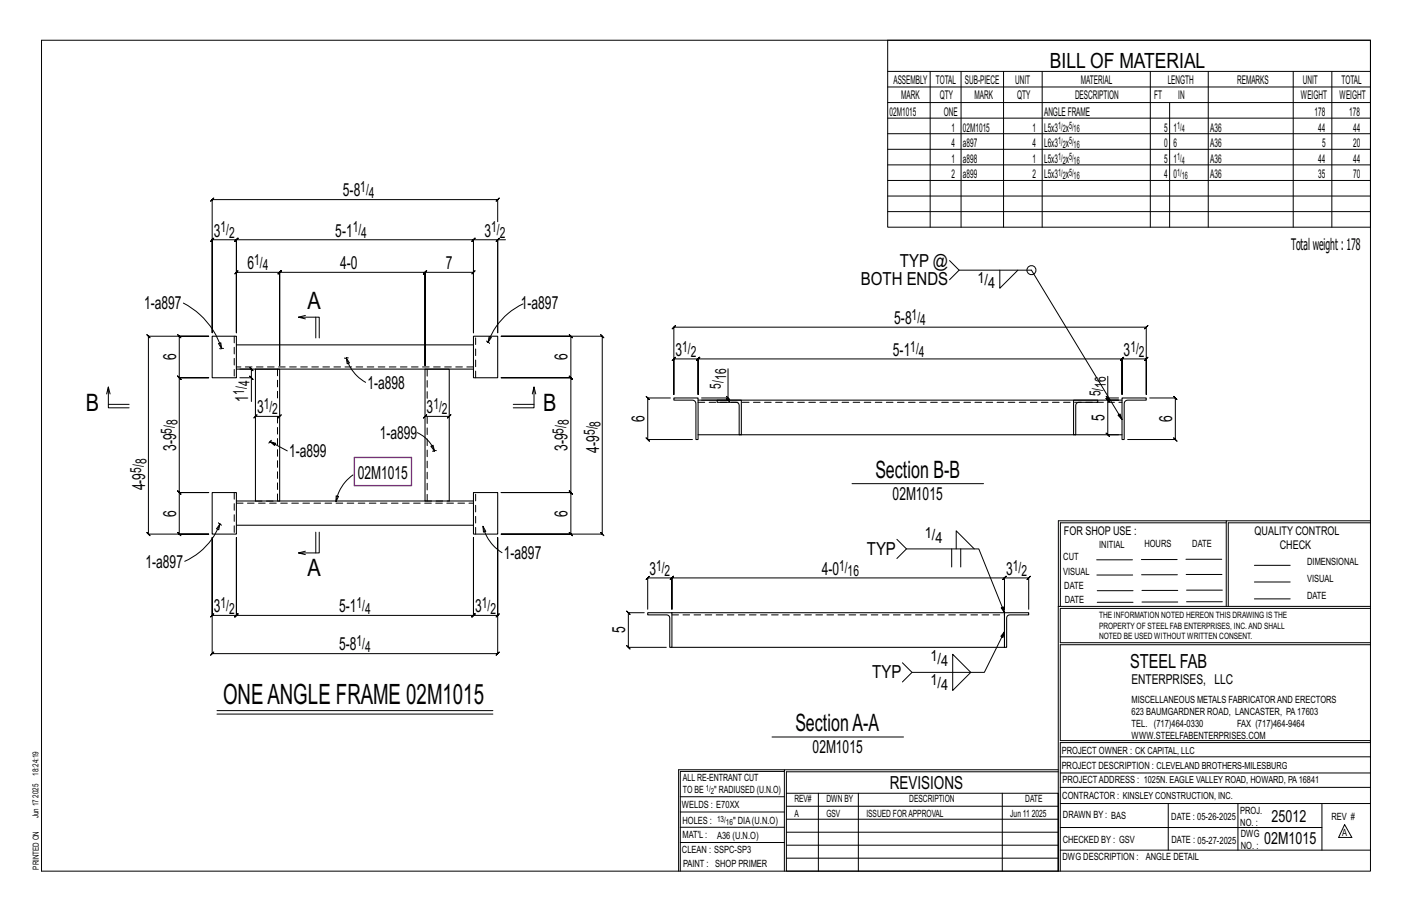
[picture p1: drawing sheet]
<svg xmlns="http://www.w3.org/2000/svg" width="432mm" height="279mm" viewBox="0 0 432 279" stroke-linecap="round" stroke-linejoin="round" font-family="sans-serif">
<g fill="none" stroke="#000" stroke-width=".31">
<path d="M12.7 12.3h406.4v254h-406.4zM271.5 12.3h147.6v57.2h-147.6zM271.5 21.8h147.6M271.5 26.6h147.6M271.5 31.4h147.6M271.5 36.1h147.6M284.5 21.8v47.7M293.9 21.8v47.7M306.9 21.8v47.7M318.7 21.8v47.7M351.8 21.8v47.7M357.7 31.4v38.1"/>
<path d="M369.5 21.8v47.7M395.5 21.8v47.7M407.3 21.8v47.7M271.5 40.9h147.6M271.5 45.6h147.6M271.5 50.4h147.6M271.5 55.2h147.6M271.5 59.9h147.6M152.2 73.3l.5-.5-1 1zM152.2 67.8v-6.8l.5-.5-1 1 .5-.5h-87.3l.5-.5-1 1 .5-.5v40.7v-28.4l-.5 .5 1-1-.5 .5h7.4l-.5 .5 1-1-.5 .5v28.4v-28.4l-.5 .5 1-1-.5 .5h72.5l-.5 .5 1-1-.5 .5v28.4M154.6 73.3h-2.4v28.4v-28.4h-7.4l.5-.5-1 1 .5-.5v28.4M271.5 64.7h147.6"/>
<path d="M290.4 79.7l2.9 2.9h22.1l27.7 45.6-1.2-1.3 .6-.4 .6 1.7M56.1 92.6a23.7 23.7 0 0 1 11.7 14M93.4 97.5l-2.1-.5h6.3v6.3M93.4 96.4l-2.1 .6M96.6 97v6.3M159.9 92.9a20.7 20.7 0 0 0-10.6 11.7M293.3 82.6l-2.9 2.9M305.8 82.6v5.5l5.5-5.5M33.1 118.3l.6 2.1M44.9 102.3l.5 .5h18.4h-9l-.5-.5 1 1-.5-.5v12.7l-.5-.5 1 1-.5-.5h9h-9l-.5-.5 1 1-.5-.5v35.1l-.5-.5 1 1-.5-.5h9h-9l-.5-.5 1 1-.5-.5v12.7l-.5-.5 1 1-.5-.5h9h-18.4l.5 .5-1-1 .5 .5v-60.5l.5 .5zM66.8 105l.7-.2 .3 1.8zM67.8 106.6h-.6"/>
<path d="M68.4 106.5l-.6 .1M72.3 101.7v-18.5l-.5 .5 1-1-.5 .5h13.2l-.5 .5 1-1-.5 .5v28.6v-28.6l-.5 .5 1-1-.5 .5h44.5l-.5 .5 1-1-.5 .5v28.6v-28.6l-.5 .5 1-1-.5 .5h14.8l-.5 .5 1-1-.5 .5v18.5M73.4 115.5h3.5v7.2M73.4 112.8h3.5l-.5-.5 1 1-.5-.5v2.7M76.4 115l1 1zM105.9 109.4l1 1.6-.7 .2zM105.9 109.4a12.4 12.4 0 0 0 5.9 7.5M105.9 109.4l-.6 .1M106.5 109.4h-.6M148.8 104.2l.5 .4M149.3 104.6l.4 .4M149.6 102.9l.7 .2-1 1.5z"/>
<path d="M153.3 102.8h30.9l-.5-.5 1 1-.5-.5v60.5l-.5-.5 1 1-.5-.5h-30.9h21.3l.5 .5-1-1 .5 .5v-12.7l.5 .5-1-1 .5 .5h-21.3h21.3l.5 .5-1-1 .5 .5v-35.1l.5 .5-1-1 .5 .5h-21.3h21.3l.5 .5-1-1 .5 .5v-12.7l.5 .5-1-1 .5 .5zM163.3 118.3l.5 2.1M205.6 100.5l1-1-.5 .5h144.4l-.5 .5 1-1-.5 .5v20.6v-10.9l.5-.5-1 1 .5-.5h-7.4l.5-.5-1 1 .5-.5v10.9v-10.9l.5-.5-1 1 .5-.5h-129.6l.5-.5-1 1 .5-.5v10.9v-10.9l.5-.5-1 1 .5-.5h-7.4l.5-.5-1 1 .5-.5v10.9v-20.6zM222.6 112.7v9h-8.1M338.8 115v6.7h3.3M32.6 120.4l.5-2.1v6.4h6.4M33.1 123.6h6.4M78.1 127.3l.5-.5-1 1zM78.1 127.3h7.4l-.5 .5 1-1-.5 .5M82.6 135l1.4 1.2 .3-.7-1.7-.5 5.3 2.8M82.6 135l-.4 .4M83 134.6l-.4 .4"/>
<path d="M127.6 132.3l1.8 1 1.6 1.4 .9 1.3 1 1.8M129.5 127.8l1-1zM130 127.3h7.4l-.5 .5 1-1-.5 .5M131.8 136.4l.6-.3 .5 1.7zM132.9 137.8l-.6 .1M133.4 137.8h-.5M157 123.6h6.3M162.8 120.4l.5-2.1v6.4h-6.3M205 121.7h-6.9l-.5-.5 1 1-.5-.5v12.7l-.5-.5 1 1-.5-.5h13.7M222.1 121.2l1 1zM222.6 121.7v.6l-.5-.5 1 1-.5-.5h-8.1M338.3 121.2l1 1z"/>
<path d="M338.8 121.7v.6l-.5-.5 1 1-.5-.5h3.3h-3.3l-.5-.5 1 1-.5-.5v10.6l-.5-.5 1 1-.5-.5h3.3M351.6 121.7h7.8l-.5-.5 1 1-.5-.5v12.7l-.5-.5 1 1-.5-.5h-14.6M66.8 159.8l.5 .4M102.8 151.6l.7 .2-.8 1.6zM108 145.2a12.7 12.7 0 0 0-5.3 8.2M260.6 147.8h40.2M375 159.8h-50.7v25.6M375 159.2h-51.3l-.1 107.1M419.1 159.2h-44.1v26.2M419.1 159.8h-43.5v25.6M64.9 164.3v23.8l-.5 .5 1-1-.5 .5h7.4l-.5 .5 1-1-.5 .5v-23.8v23.8l-.5 .5 1-1-.5 .5h72.5l-.5 .5 1-1-.5 .5v-23.8v23.8l-.5 .5 1-1-.5 .5h7.4l-.5 .5 1-1-.5 .5v-23.8v35.5l.5-.5-1 1 .5-.5h-87.3l.5-.5-1 1 .5-.5zM67.3 160.2l-.4 1.7-.7-.2z"/>
<path d="M67.3 160.2a20.5 20.5 0 0 1-10.8 11.4M67.3 160.2l.4 .4M93.4 168.5l-2.1 .5M96.6 162.7v6.3M97.6 162.7v6.3h-6.3l2.1 .6M147.7 160.9l.9 1.5-.7 .3zM147.7 160.9a13 13 0 0 0 5.8 8.1M274.3 164.9l2.9 2.9h22.1l7.9 19.5-1-1.5 .7-.3 .3 1.8M277.2 167.8l-2.9 2.9M291 167.8v5.5M292.4 167.8v-5.5l5.5 5.5M293.8 167.8v5.5"/>
<path d="M335.4 171.1h10.9M335.4 175.8h11M349 171h11M349.1 175.7h11M362.7 171h10.9M362.7 175.6h11M383.6 172.8h11M383.6 177.9h11M197 187.3h-4.8l-.5-.5 1 1-.5-.5v10.6l-.5-.5 1 1-.5-.5h11.6M307.2 193.1l-1.1 1.4 .6 .3 .5-1.7-6.2 12.4h-22.1l-2.9-2.9M314.6 186.2v-9.5l.5-.5-1 1 .5-.5h-7.4l.5-.5-1 1 .5-.5v9.5v-9.5l.5-.5-1 1 .5-.5h-101.7l.5-.5-1 1 .5-.5v9.5v-9.5l.5-.5-1 1 .5-.5h-7.4l.5-.5-1 1 .5-.5v9.5M323.7 185.4h95.4"/>
<path d="M335.5 184.1h11M335.5 180.6h11M349.2 184h11M349.2 180.5h11M362.9 180.4h10.9M362.9 184h10.9M383.6 183.1h11M419.1 186h-94.9v10.5h94.9M419.1 197.1h-94.9v29.3h94.9v.6h-94.9v39.3M66.4 217.2h84.3M66.4 218.3h84.3M278.9 205.5l-2.9 3"/>
<path d="M291.3 200l5.6 5.5-5.6 5.6zM236.1 225.3h40.2M239.9 235.8h-31.9v30.5M239.9 235.3h-32.4v31M323.6 235.3h-83.7v31M323.6 235.9h-83.1v6.6M324.2 236.3h94.9M324.2 231.4h94.9M208 252.9h31.9M208 257.5h31.9M208 243.6h31.9M208 248.2h31.9"/>
<path d="M240.5 242.5h83.1v23.8h-83.1zM240.5 258.4h83.1M240.5 254.4h83.1M240.5 250.4h83.1M240.5 246.5h83.1M250.3 242.5v23.8M262.5 242.5v23.8M306.5 242.5v23.8M324.2 253h80.1M324.2 245.6h94.9M324.2 259.9h94.9M324.2 240.7h94.9"/>
<path d="M357.3 245.6v14.3M378.6 245.6v14.3M404.3 245.6v14.3M411.2 252.1l2.2 3.9h-4zM240.5 262.3h83.1"/>
<circle cx="315.4" cy="82.6" r="1.38"/>
</g>
<g fill="none" stroke="#000" stroke-width=".32">
<path d="M64.9 102.8h7.4v12.7h-7.4zM72.3 105.4h72.5M72.3 112.8h72.5M144.8 102.8h7.4v12.7h-7.4zM206.1 121.7h7.4v12.7h-.7v-11a1.06 1.06 0 0 0-1-1.1h-5.7zM213.5 122.3h129.6M213.5 132.9h12.5M219.3 122.3h7.4v10.6h-.7v-9a.93 .93 0 0 0-.9-.9h-5.8zM226.7 132.9h101.6M328.3 122.3h7.4v.7h-5.8a.93 .93 0 0 0-.9 .9v9h-.7zM329 132.9h14.1M343.1 121.7h7.4v.6h-5.7a1.06 1.06 0 0 0-1 1.1v11h-.7z"/>
<path d="M64.9 150.6h7.4v12.7h-7.4zM72.3 153.1h72.5M78.1 153.1v-40.3h7.4v40.3M130 153.1v-40.3h7.4v40.3M144.8 150.6h7.4v12.7h-7.4zM72.3 160.6h72.5M198.1 187.3h7.4v10.6h-.7v-9a.93 .93 0 0 0-.9-.9h-5.8zM205.5 187.3h109.1v.7h-5.8a.93 .93 0 0 0-1 .9v9h-.6v-10.6v10.6h-101.7"/>
</g>
<g fill="none" stroke="#000" stroke-width=".31" stroke-dasharray="2 1.4">
<path d="M71.6 102.8v12.7M84.9 112.8v9M144.8 112.2h-72.5M145.5 115.5v-12.7M84.9 127.3v25.9M130.6 121.8v-9M213.5 123h129.6M226 132.9h.7M328.3 132.9h.7M71.6 150.6v12.7M72.3 153.8h72.5M78.1 153.1h7.4"/>
<path d="M130 153.1h7.4M130.6 153.2v-25.9M145.5 163.3v-12.7M205.5 188h101.7M205.5 187.3h.1"/>
</g>
<path d="M108.3 139.8h17.5v8.7h-17.5z" fill="none" stroke="#f0f" stroke-width=".5"/>
<text font-size="8.6" x="68.2" y="215.3">ONEANGLE FRAME 02M1015</text>
<g font-size="7.3">
<text x="94.1" y="94.5">A</text>
<text x="26.3" y="125.5">B</text>
<text x="166.1" y="125.5">B</text>
<text x="267.7" y="146.1">Section B-B</text>
<text x="94.1" y="176.2">A</text>
<text x="243.2" y="223.5">SectionA-A</text>
</g>
<text font-size="6.4" x="321.1" y="20.7">BILL OF MATERIAL</text>
<text font-size="5.9" x="345.6" y="204.1">STEEL FAB</text>
<g font-size="5.5">
<text x="104.9" y="60">5-8</text>
<text x="65.4" y="72.3">3</text>
<text x="102.5" y="72.3">5-1</text>
<text x="148.2" y="72.3">3</text>
<text x="75.7" y="82.3">6</text>
<text x="104" y="82.3">4-0</text>
<text x="136.4" y="82.3">7</text>
<text x="275.2" y="81.6">TYP @</text>
<text x="263.2" y="87.1">BOTH ENDS</text>
<text x="44.1" y="94.6">1-a897</text>
<text x="159.3" y="94.4">1-a897</text>
<text x="273.5" y="99">5-8</text>
<text x="53.8" y="110.2" transform="rotate(-90 53.8 110.2)">6</text>
<text x="173.6" y="110.2" transform="rotate(-90 173.6 110.2)">6</text>
<text x="206.6" y="108.7">3</text>
<text x="273.1" y="108.7">5-1</text>
<text x="343.6" y="108.7">3</text>
<text x="112.3" y="118.8">1-a898</text>
<text x="75.9" y="122.7" transform="rotate(-90 75.9 122.7)">1</text>
<text x="78.6" y="126.3">3</text>
<text x="130.5" y="126.3">3</text>
<text x="197.1" y="129" transform="rotate(-90 197.1 129)">6</text>
<text x="337.8" y="128.6" transform="rotate(-90 337.8 128.6)">5</text>
<text x="358.4" y="129" transform="rotate(-90 358.4 129)">6</text>
<text x="53.8" y="137.9" transform="rotate(-90 53.8 137.9)">3-9</text>
<text x="116.1" y="134.1">1-a899</text>
<text x="173.6" y="137.9" transform="rotate(-90 173.6 137.9)">3-9</text>
<text x="88.4" y="139.8">1-a899</text>
<text x="183.2" y="138.4" transform="rotate(-90 183.2 138.4)">4-9</text>
<text x="44.4" y="149.9" transform="rotate(-90 44.4 149.9)">4-9</text>
<text x="109.4" y="146.4">02M1015</text>
<text x="273" y="152.8">02M1015</text>
<text x="53.8" y="157.9" transform="rotate(-90 53.8 157.9)">6</text>
<text x="173.6" y="157.9" transform="rotate(-90 173.6 157.9)">6</text>
<text x="44.5" y="173.5">1-a897</text>
<text x="154.1" y="170.9">1-a897</text>
<text x="265.1" y="169.6">TYP</text>
<text x="198.6" y="175.7">3</text>
<text x="251.3" y="175.7">4-0</text>
<text x="307.7" y="175.7">3</text>
<text x="65.4" y="187.1">3</text>
<text x="103.7" y="187.1">5-1</text>
<text x="145.3" y="187.1">3</text>
<text x="191.2" y="193.6" transform="rotate(-90 191.2 193.6)">5</text>
<text x="103.7" y="198.8">5-8</text>
<text x="266.7" y="207.3">TYP</text>
<text x="248.5" y="230.3">02M1015</text>
<text x="272.2" y="241.1">REVISIONS</text>
</g>
<g font-size="5.1">
<text x="388.9" y="251.3">25012</text>
<text x="386.6" y="258.1">02M1015</text>
</g>
<text font-size="4.9" x="394.8" y="76.4">Totalweight : 178</text>
<g font-size="4.7">
<text x="110.2" y="58.8">1/</text>
<text x="112.8" y="60.4">4</text>
<text x="67.4" y="71.1">1/</text>
<text x="107.9" y="71.1">1/</text>
<text x="150.2" y="71.1">1/</text>
<text x="70.1" y="72.7">2</text>
<text x="110.5" y="72.7">4</text>
<text x="152.8" y="72.7">2</text>
<text x="77.8" y="81">1/</text>
<text x="80.4" y="82.7">4</text>
<text x="298.9" y="86.4">1/</text>
<text x="302.2" y="88.1">4</text>
<text x="278.8" y="97.8">1/</text>
<text x="281.4" y="99.4">4</text>
<text x="208.6" y="107.5">1/</text>
<text x="278.4" y="107.5">1/</text>
<text x="345.7" y="107.5">1/</text>
<text x="211.2" y="109.1">2</text>
<text x="281" y="109.1">4</text>
<text x="348.3" y="109.1">2</text>
<text x="76.3" y="118.1" transform="rotate(-90 76.3 118.1)">4</text>
<text x="220.4" y="118.8" transform="rotate(-90 220.4 118.8)">5/</text>
<text x="222.1" y="116.2" transform="rotate(-90 222.1 116.2)">16</text>
<text x="338.2" y="118.5" transform="rotate(-90 338.2 118.5)">16</text>
<text x="74.6" y="120.7" transform="rotate(-90 74.6 120.7)">1/</text>
<text x="80.7" y="125">1/</text>
<text x="132.5" y="125">1/</text>
<text x="336.5" y="121.1" transform="rotate(-90 336.5 121.1)">5/</text>
<text x="54.2" y="129.9" transform="rotate(-90 54.2 129.9)">8</text>
<text x="83.3" y="126.7">2</text>
<text x="135.1" y="126.7">2</text>
<text x="174" y="129.9" transform="rotate(-90 174 129.9)">8</text>
<text x="183.6" y="130.4" transform="rotate(-90 183.6 130.4)">8</text>
<text x="52.6" y="132.5" transform="rotate(-90 52.6 132.5)">5/</text>
<text x="172.3" y="132.5" transform="rotate(-90 172.3 132.5)">5/</text>
<text x="181.9" y="133" transform="rotate(-90 181.9 133)">5/</text>
<text x="44.8" y="142" transform="rotate(-90 44.8 142)">8</text>
<text x="43.2" y="144.6" transform="rotate(-90 43.2 144.6)">5/</text>
<text x="282.8" y="164.3">1/</text>
<text x="286.1" y="166">4</text>
<text x="200.6" y="174.4">1/</text>
<text x="203.2" y="176.1">2</text>
<text x="256.6" y="174.4">1/</text>
<text x="259.2" y="176.1">16</text>
<text x="309.7" y="174.4">1/</text>
<text x="312.3" y="176.1">2</text>
<text x="67.4" y="185.9">1/</text>
<text x="109" y="185.9">1/</text>
<text x="147.3" y="185.9">1/</text>
<text x="70.1" y="187.5">2</text>
<text x="111.6" y="187.5">4</text>
<text x="150" y="187.5">2</text>
<text x="109" y="197.6">1/</text>
<text x="111.6" y="199.2">4</text>
<text x="284.5" y="202.1">1/</text>
<text x="287.8" y="203.7">4</text>
<text x="284.5" y="209.4">1/</text>
<text x="287.8" y="211">4</text>
</g>
<text font-size="4.2" x="346" y="209.1">ENTERPRISES, LLC</text>
<g font-size="3.7">
<text x="273.2" y="25.6">ASSEMBLY</text>
<text x="286.2" y="25.6">TOTAL</text>
<text x="295.1" y="25.6">SUB-PIECE</text>
<text x="310.4" y="25.6">UNIT</text>
<text x="330.5" y="25.6">MATERIAL</text>
<text x="357.1" y="25.6">LENGTH</text>
<text x="378.3" y="25.6">REMARKS</text>
<text x="398.4" y="25.6">UNIT</text>
<text x="410.2" y="25.6">TOTAL</text>
<text x="272.1" y="35.5">02M1015</text>
<text x="275.6" y="30.4">MARK</text>
<text x="287.4" y="30.4">QTY</text>
<text x="288.6" y="35.5">ONE</text>
<text x="298" y="30.4">MARK</text>
<text x="311" y="30.4">QTY</text>
<text x="319.3" y="35.5">ANGLEFRAME</text>
<text x="328.7" y="30.4">DESCRIPTION</text>
<text x="353" y="30.4">FT</text>
<text x="360.3" y="30.4">IN</text>
<text x="397.8" y="30.4">WEIGHT</text>
<text x="402" y="35.5">178</text>
<text x="409.6" y="30.4">WEIGHT</text>
<text x="412.6" y="35.5">178</text>
<text x="290.9" y="40.2">1</text>
<text x="294.5" y="40.2">02M1015</text>
<text x="315.8" y="40.2">1</text>
<text x="319.3" y="40.2">L5x3 x</text>
<text x="356" y="40.2">5</text>
<text x="358.9" y="40.2">1</text>
<text x="370.1" y="40.2">A36</text>
<text x="403.2" y="40.2">44</text>
<text x="413.8" y="40.2">44</text>
<text x="290.9" y="45">4</text>
<text x="294.5" y="45">a897</text>
<text x="315.8" y="45">4</text>
<text x="319.3" y="45">L6x3 x</text>
<text x="356" y="45">0</text>
<text x="358.9" y="45">6</text>
<text x="370.1" y="45">A36</text>
<text x="404.3" y="45">5</text>
<text x="413.8" y="45">20</text>
<text x="290.9" y="49.7">1</text>
<text x="294.5" y="49.7">a898</text>
<text x="315.8" y="49.7">1</text>
<text x="319.3" y="49.7">L5x3 x</text>
<text x="356" y="49.7">5</text>
<text x="358.9" y="49.7">1</text>
<text x="370.1" y="49.7">A36</text>
<text x="403.2" y="49.7">44</text>
<text x="413.8" y="49.7">44</text>
<text x="290.9" y="54.5">2</text>
<text x="294.5" y="54.5">a899</text>
<text x="315.8" y="54.5">2</text>
<text x="319.3" y="54.5">L5x3 x</text>
<text x="356" y="54.5">4</text>
<text x="358.9" y="54.5">0</text>
<text x="370.1" y="54.5">A36</text>
<text x="403.2" y="54.5">35</text>
<text x="413.8" y="54.5">70</text>
<text x="325.3" y="163.4">FOR SHOP USE :</text>
<text x="383.7" y="163.4">QUALITY CONTROL</text>
<text x="391.4" y="167.8">CHECK</text>
</g>
<g font-size="3.1">
<text x="323.6" y="39.4">1/ 5/</text>
<text x="325" y="40.5">2</text>
<text x="328.3" y="40.5">16</text>
<text x="360" y="39.4">1/</text>
<text x="361.4" y="40.5">4</text>
<text x="323.6" y="44.1">1/ 5/</text>
<text x="325" y="45.3">2</text>
<text x="328.3" y="45.3">16</text>
<text x="323.6" y="48.9">1/ 5/</text>
<text x="323.6" y="53.7">1/ 5/</text>
<text x="325" y="50">2</text>
<text x="328.3" y="50">16</text>
<text x="360" y="48.9">1/</text>
<text x="360" y="53.7">1/</text>
<text x="361.4" y="50">4</text>
<text x="325" y="54.8">2</text>
<text x="328.3" y="54.8">16</text>
<text x="361.4" y="54.8">16</text>
<text x="336.2" y="167.4">INITIAL</text>
<text x="350" y="167.1">HOURS</text>
<text x="364.6" y="167.2">DATE</text>
<text x="325.2" y="171.3">CUT</text>
<text x="399.8" y="172.8">DIMENSIONAL</text>
<text x="325.1" y="175.8">VISUAL</text>
<text x="399.8" y="177.9">VISUAL</text>
<text x="325.5" y="180">DATE</text>
<text x="325.7" y="184.4">DATE</text>
<text x="399.8" y="183.1">DATE</text>
<text x="346" y="215">MISCELLANEOUS METALS FABRICATORAND ERECTORS</text>
<text x="346" y="218.6">623 BAUMGARDNER ROAD, LANCASTER, PA17603</text>
<text x="346" y="225.8">WWW.STEELFABENTERPRISES.COM</text>
<text x="346" y="222.2">TEL. (717)464-0330</text>
<text x="378.3" y="222.2">FAX (717)464-9464</text>
<text x="324.7" y="230.5">PROJECT OWNER : CK CAPITAL, LLC</text>
<text x="208.8" y="238.8">ALL RE-ENTRANT CUT</text>
<text x="324.7" y="235.1">PROJECT DESCRIPTION : CLEVELAND BROTHERS-MILESBURG</text>
<text x="324.9" y="239.5">PROJECTADDRESS : 1025N. EAGLE VALLEY ROAD, HOWARD, PA16841</text>
<text x="208.8" y="242.5">TO BE</text>
<text x="218.4" y="242.5">&quot; RADIUSED (U.N.O)</text>
<text x="242.9" y="245.3">REV#</text>
<text x="252.7" y="245.3">DWN BY</text>
<text x="278.1" y="245.3">DESCRIPTION</text>
<text x="313.5" y="245.3">DATE</text>
<text x="324.9" y="244.2">CONTRACTOR : KINSLEY CONSTRUCTION, INC.</text>
<text x="208.5" y="247">WELDS : E70XX</text>
<text x="208.7" y="251.7">HOLES :</text>
<text x="224.2" y="251.8">&quot; DIA(U.N.O)</text>
<text x="242.9" y="249.9">A</text>
<text x="252.7" y="249.9">GSV</text>
<text x="264.9" y="249.9">ISSUED FORAPPROVAL</text>
<text x="309" y="249.9">Jun 11</text>
<text x="315.5" y="249.9">2025</text>
<text x="325.1" y="250">DRAWN BY : BAS</text>
<text x="358.2" y="250.5">DATE : 05-26-2025</text>
<text x="379.3" y="248.9">PROJ.</text>
<text x="407.2" y="250.5">REV #</text>
<text x="208.7" y="256.3">MAT'L :</text>
<text x="219.3" y="256.4">A36 (U.N.O)</text>
<text x="325" y="257.6">CHECKED BY : GSV</text>
<text x="358.3" y="257.7">DATE : 05-27-2025</text>
<text x="379.3" y="252.5">NO. :</text>
<text x="379.5" y="255.9">DWG</text>
<text x="410.5" y="255.5">A</text>
<text x="208.6" y="260.7">CLEAN : SSPC-SP3</text>
<text x="324.9" y="262.9">DWG DESCRIPTION :</text>
<text x="350.4" y="263">ANGLE DETAIL</text>
<text x="379.5" y="259.5">NO. :</text>
<text x="208.9" y="265">PAINT : SHOP PRIMER</text>
</g>
<g font-size="2.7">
<text x="336.1" y="189">THE INFORMATION NOTED HEREON THIS DRAWING IS THE</text>
<text x="336.1" y="195.4">NOTED BE USED WITHOUT WRITTEN CONSENT.</text>
<text x="336.1" y="192.2">PROPERTY OF STEEL FAB ENTERPRISES, INC.AND SHALL</text>
</g>
<g font-size="2.6">
<text x="215.9" y="241.8">1/</text>
<text x="217.4" y="242.7">2</text>
<text x="219.3" y="251.1">13/</text>
<text x="222" y="252.1">16</text>
</g>
<g font-size="2.5">
<text x="11.7" y="237.1" transform="rotate(-90 11.7 237.1)">18:24:19</text>
<text x="11.8" y="243.8" transform="rotate(-90 11.8 243.8)">2025</text>
<text x="11.8" y="250.1" transform="rotate(-90 11.8 250.1)">Jun 17</text>
<text x="11.9" y="265.8" transform="rotate(-90 11.9 265.8)">PRINTED ON</text>
</g>
</svg>
